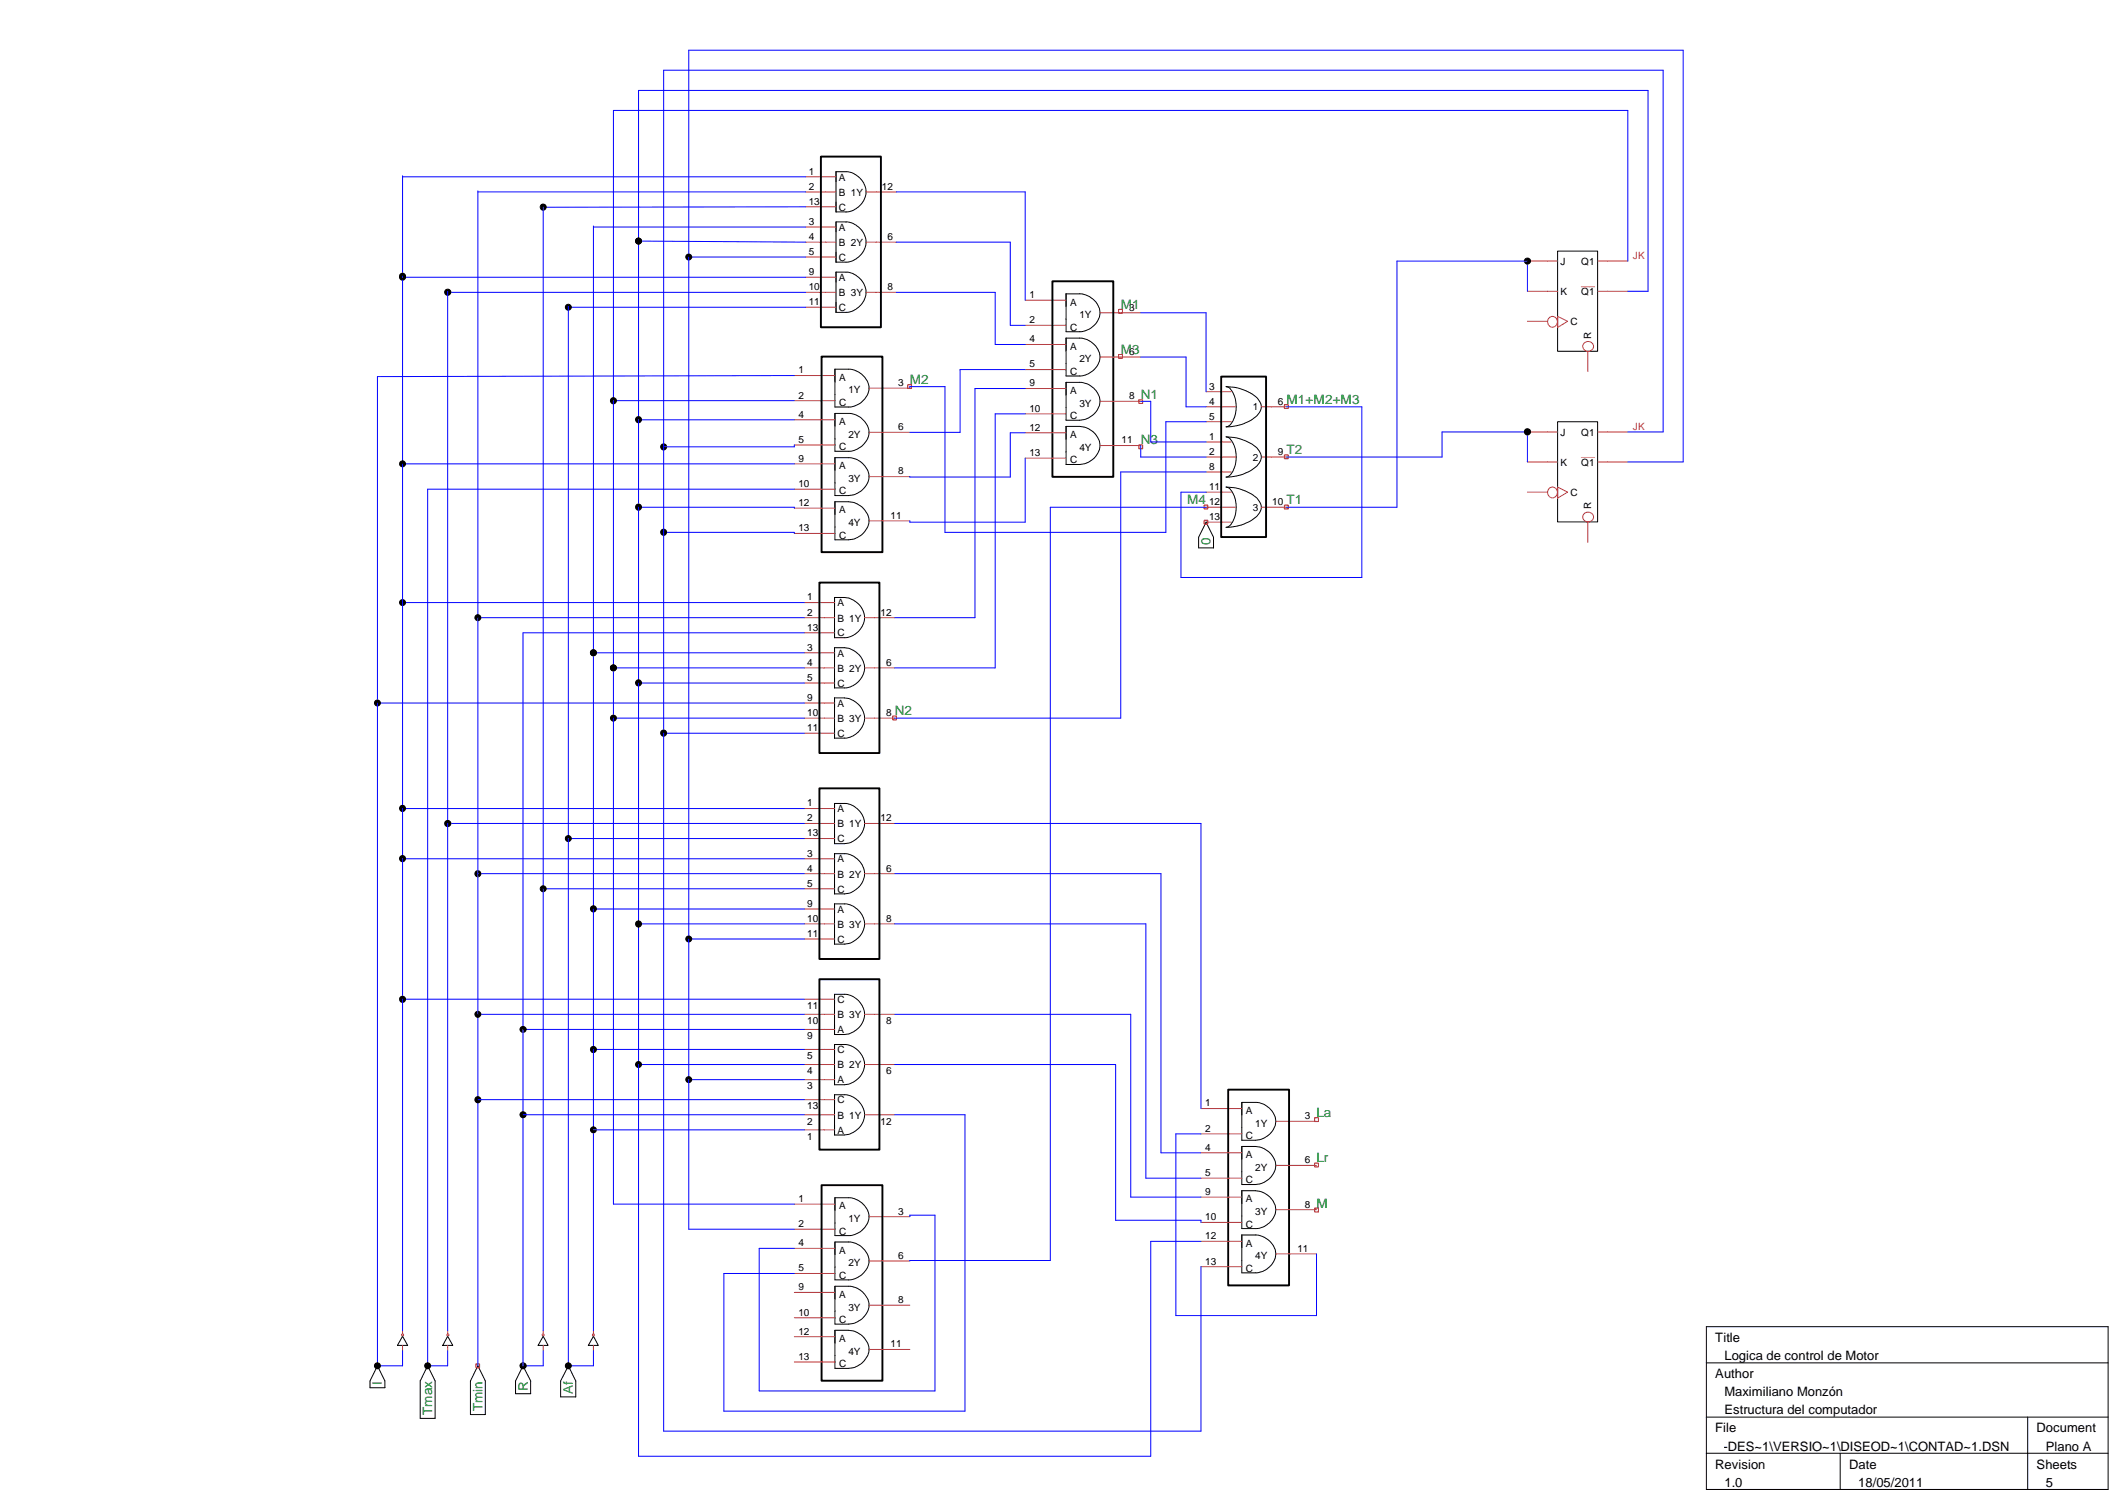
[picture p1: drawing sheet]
<svg xmlns="http://www.w3.org/2000/svg" width="420mm" height="297mm" viewBox="0 0 420 297" stroke-linecap="round" stroke-linejoin="round" font-family="sans-serif">
<g fill="none" stroke="#000" stroke-width=".2">
<path d="M166.3 34.2h2a4 4 0 0 1 3.7 2.6 4 4 0 0 1-1.2 4.3 3.8 3.8 0 0 1-2.5 1.1h-2zM166.3 44.2h2a4 4 0 0 1 3.7 2.6 4 4 0 0 1-1.2 4.3 3.8 3.8 0 0 1-2.5 1.1h-2zM166.3 54.1h2a4 4 0 0 1 3.7 2.7 4 4 0 0 1-1.2 4.3 3.8 3.8 0 0 1-2.5 1h-2zM212.1 58.5h2.7a4.1 4.1 0 0 1 4 4 4.2 4.2 0 0 1-4 3.5h-2.7zM309.9 50h7.9v19.9h-7.9zM166.1 73.4h2.7a4.1 4.1 0 0 1 4 4.4 4.3 4.3 0 0 1-4 3.2h-2.7zM212.1 67.3h2.7a4.1 4.1 0 0 1 4 4 4.2 4.2 0 0 1-4 3.5h-2.7zM212.1 76.1h2.7a4 4 0 0 1 4 4 4.2 4.2 0 0 1-4 3.5h-2.7zM243.9 76.9a9 9 0 0 1 6.4 2.6 2.24 2.24 0 0 1-.5 3.4 9.1 9.1 0 0 1-5.9 2 2.65 2.65 0 0 0 1.8-2.2 5.5 5.5 0 0 0-1.3-5.7zM166.1 82.3h2.7a4.1 4.1 0 0 1 4 4.3 4.3 4.3 0 0 1-4 3.2h-2.7zM166.1 91.1h2.7a4.1 4.1 0 0 1 4 4.3 4.3 4.3 0 0 1-4 3.2h-2.7zM166.1 99.8h2.7a4.1 4.1 0 0 1 4 4.4 4.3 4.3 0 0 1-4 3.2h-2.7z"/>
<path d="M212.1 84.8h2.7a4 4 0 0 1 3.9 4.7 4.4 4.4 0 0 1-3.9 2.9h-2.7zM243.9 86.9a9 9 0 0 1 6.4 2.6 2.24 2.24 0 0 1-.5 3.4 9.1 9.1 0 0 1-5.9 2 2.65 2.65 0 0 0 1.8-2.2 5.5 5.5 0 0 0-1.3-5.7zM243.9 96.9a9 9 0 0 1 6.4 2.5 2.24 2.24 0 0 1-.5 3.5 9.1 9.1 0 0 1-5.9 2 2.65 2.65 0 0 0 1.8-2.2 5.5 5.5 0 0 0-1.3-5.7zM309.9 83.9h7.9v19.9h-7.9zM166 118.9h2a4 4 0 0 1 3.7 2.6 4 4 0 0 1-1.2 4.4 4.1 4.1 0 0 1-2.5 1h-2zM239.9 103.9l1.5 3v2.1h-2.9v-2.1zM166 128.9h2a4 4 0 0 1 3.7 2.6 4 4 0 0 1-1.2 4.3 4.1 4.1 0 0 1-2.5 1.1h-2zM166 138.9h2a4 4 0 0 1 3.7 2.6 4 4 0 0 1-1.2 4.3 4.1 4.1 0 0 1-2.5 1.1h-2zM166 159.9h2a3.9 3.9 0 0 1 3.7 2.6 3.9 3.9 0 0 1-1.2 4.3 3.8 3.8 0 0 1-2.5 1.1h-2zM166 169.8h2a3.9 3.9 0 0 1 3.7 2.6 3.9 3.9 0 0 1-1.2 4.4 3.8 3.8 0 0 1-2.5 1h-2zM166 179.8h2a3.9 3.9 0 0 1 3.7 2.6 3.9 3.9 0 0 1-1.2 4.4 3.8 3.8 0 0 1-2.5 1h-2zM166 197.8h2a3.9 3.9 0 0 1 3.9 3.2 3.9 3.9 0 0 1-2.5 4.4l-.5 .3-.9 .1h-2z"/>
<path d="M166 207.8h2a3.9 3.9 0 0 1 3.9 3.2 3.9 3.9 0 0 1-2.5 4.4l-.5 .3-.9 .1h-2zM166 217.8h2a3.9 3.9 0 0 1 3.9 3.2 3.9 3.9 0 0 1-2.5 4.4l-.5 .3-.9 .1h-2zM247 219.3h2.8a4 4 0 0 1 4 4.1 4.2 4.2 0 0 1-4 3.5h-2.8zM166.1 238.3h2.7a4.1 4.1 0 0 1 4 4.3 4.3 4.3 0 0 1-4 3.2h-2.7zM247 228.1h2.8a4 4 0 0 1 3.9 4.6 4.4 4.4 0 0 1-3.9 3h-2.8zM247 236.9h2.8a4.1 4.1 0 0 1 4 4.1 4.1 4.1 0 0 1-4 3.4h-2.8zM166.1 247.1h2.7a4.1 4.1 0 0 1 4 4.3 4.3 4.3 0 0 1-4 3.2h-2.7zM166.1 255.9h2.7a4.1 4.1 0 0 1 4 4.3 4.3 4.3 0 0 1-4 3.2h-2.7zM247 245.7h2.8a4.1 4.1 0 0 1 4 4.1 4.2 4.2 0 0 1-4 3.4h-2.8zM75.1 271.7l1.5 3v1.4h-3v-1.4zM80.1 265.9l1 1.8h-2zM85.1 271.7l1.5 3v7.5h-3v-7.5z"/>
<path d="M89.1 265.9l1 1.8h-2zM95.1 271.7l1.5 3v6.7h-3v-6.7zM104 271.7l1.6 3v2.6h-3v-2.6zM108.1 265.9l.9 1.8h-2zM113.1 271.7l1.4 3v3.2h-3v-3.2zM118.1 265.9l.9 1.8h-2zM166.1 264.7h2.7a4.1 4.1 0 0 1 4 4.3 4.3 4.3 0 0 1-4 3.2h-2.7zM339.5 263.9h79.9v32.4h-79.9zM339.5 271.1h79.9M339.5 281.9h79.9M339.5 289.1h79.9M366.1 289.1v7.2"/>
<path d="M403.4 281.9v14.4"/>
<circle cx="80.1" cy="54.9" r=".59"/>
<circle cx="80.1" cy="55.2" r=".59"/>
<circle cx="89.1" cy="58.1" r=".62"/>
<circle cx="108.1" cy="41.2" r=".6"/>
<circle cx="127" cy="48" r=".59"/>
<circle cx="137" cy="51.1" r=".59"/>
<circle cx="303.9" cy="51.9" r=".61"/>
<circle cx="113.1" cy="61.1" r=".59"/>
<circle cx="122" cy="79.7" r=".6"/>
<circle cx="80.1" cy="92.3" r=".59"/>
<circle cx="127" cy="83.5" r=".6"/>
<circle cx="132" cy="88.9" r=".6"/>
<circle cx="303.9" cy="85.9" r=".62"/>
<circle cx="80.1" cy="119.9" r=".59"/>
<circle cx="127" cy="100.9" r=".6"/>
<circle cx="132" cy="105.9" r=".6"/>
<circle cx="75.1" cy="139.9" r=".59"/>
<circle cx="95.1" cy="122.9" r=".59"/>
<circle cx="118.1" cy="129.9" r=".59"/>
<circle cx="122" cy="132.9" r=".59"/>
<circle cx="127" cy="135.9" r=".6"/>
<circle cx="122" cy="142.9" r=".59"/>
<circle cx="132" cy="145.8" r=".6"/>
<circle cx="80.1" cy="160.8" r=".6"/>
<circle cx="80.1" cy="170.8" r=".6"/>
<circle cx="89.1" cy="163.8" r=".62"/>
<circle cx="95.1" cy="173.8" r=".6"/>
<circle cx="108.1" cy="176.8" r=".59"/>
<circle cx="113.1" cy="166.8" r=".59"/>
<circle cx="80.1" cy="198.8" r=".6"/>
<circle cx="118" cy="180.8" r=".6"/>
<circle cx="127" cy="183.8" r=".6"/>
<circle cx="137" cy="186.8" r=".59"/>
<circle cx="95.1" cy="218.8" r=".6"/>
<circle cx="95.1" cy="201.8" r=".59"/>
<circle cx="104.1" cy="204.8" r=".61"/>
<circle cx="118" cy="208.8" r=".6"/>
<circle cx="127" cy="211.8" r=".59"/>
<circle cx="137" cy="214.8" r=".59"/>
<circle cx="104.1" cy="221.8" r=".61"/>
<circle cx="118.1" cy="224.8" r=".59"/>
<circle cx="75.1" cy="271.7" r=".59"/>
<circle cx="85.1" cy="271.7" r=".59"/>
<circle cx="104.1" cy="271.7" r=".61"/>
<circle cx="113.1" cy="271.7" r=".59"/>
</g>
<g fill="none" stroke="#f00" stroke-width=".2">
<path d="M180.6 76.5h.7v.8h-.7zM222.5 61.6h.8v.7h-.8zM222.5 70.5h.8v.8h-.8zM226.6 79.5h.7v.8h-.7zM226.6 88.5h.7v.8h-.7zM255.5 80.5h.8v.8h-.8zM255.5 90.5h.8v.8h-.8zM239.6 100.5h.7v.8h-.7zM239.6 103.5h.7v.8h-.7zM255.5 100.5h.8v.8h-.8zM177.6 142.5h.7v.7h-.7zM261.5 222.4h.8v.7h-.8z"/>
<path d="M261.5 231.4h.8v.8h-.8zM261.5 240.4h.8v.7h-.8zM74.7 271.4h.7v.7h-.7zM84.7 271.4h.7v.7h-.7zM94.7 271.4h.7v.7h-.7zM103.7 271.4h.7v.7h-.7zM112.6 271.4h.8v.7h-.8z"/>
</g>
<g fill="none" stroke="#c04040" stroke-width=".2">
<path d="M160.3 38.2h6M160.3 35.2h6M172.3 38.2h6M160.3 48.2h6M160.3 45.2h6M160.3 51.1h6M160.3 58.2h6M160.3 55.2h6M160.3 41.1h6M172.3 48.2h6M172.3 58.2h6M204 59.7h8.1"/>
<path d="M303.9 51.9h6M303.9 58h6M317.9 51.9h5.9M317.9 58h5.9M158 74.7h8.1M158 79.7h8.1M160.3 61.1h6M172.9 77.2h8.1M204 64.7h8.1M204 68.5h8.1M204 73.5h8.1M204 77.3h8.1"/>
<path d="M218.9 62.2h8M218.9 71h8M218.9 79.8h8M239.9 77.9h5M303.9 63.9h4M308.2 63.3a1.01 1.01 0 0 1 1.3 0 1.01 1.01 0 0 1 .1 1.4 1.01 1.01 0 0 1-1.3 .2 1.17 1.17 0 0 1-.1-1.6zM309.9 62.9l2 1-2 1.3zM315.2 68.2a1.05 1.05 0 0 1 1.5-.1 1.05 1.05 0 0 1 0 1.6 1.05 1.05 0 0 1-1.5-.1 .92 .92 0 0 1 0-1.4zM315.9 69.9v4M158 83.5h8.1M158 88.5h8.1M158 92.3h8.1"/>
<path d="M158 97.3h8.1M172.9 86h8.1M172.9 94.8h8.1M204 82.3h8.1M204 86.1h8.1M204 91.1h8.1M218.9 88.6h8M239.9 80.9h6M239.9 83.9h5M239.9 90.9h6M239.9 93.9h5M239.9 87.9h5"/>
<path d="M239.9 97.9h5M250.9 80.9h5M250.9 90.9h5M303.9 97.9h4M303.9 85.9h6M303.9 91.9h6M308.2 97.2a1.01 1.01 0 0 1 1.3 .1 1.01 1.01 0 0 1 .1 1.3 1.01 1.01 0 0 1-1.3 .2 1.17 1.17 0 0 1-.1-1.6zM309.9 96.9l2 1-2 1.2zM317.9 85.9h5.9M317.9 91.9h5.9M158 101.1h8.1M158 106.1h8.1"/>
<path d="M160 119.9h6M172.9 103.6h8.1M239.9 100.9h6M239.9 103.9h5M250.9 100.9h5M315.2 102.2a1.05 1.05 0 0 1 1.5-.1 1.05 1.05 0 0 1 0 1.5 1.05 1.05 0 0 1-1.5-.1 .92 .92 0 0 1 0-1.3zM315.9 103.9v4M160 132.9h6M160 129.9h6M160 135.9h6M160 139.9h6M160 122.9h6"/>
<path d="M160 125.9h6M172 132.9h6M172 122.9h6M160 142.9h6M160 145.9h6M172 142.9h6M160 173.8h6M160 170.9h6M160 176.8h6M160 163.8h6M160 160.9h6M160 166.8h6"/>
<path d="M172 173.8h6M172 163.8h6M160 198.8h6M160 183.8h6M160 180.8h6M160 186.8h6M172 183.8h6M160 211.8h6M160 214.8h6M160 208.8h6M160 201.8h6M160 204.8h6"/>
<path d="M160 218.8h6M172 211.8h6M172 201.8h6M158 239.6h8.1M160 221.8h6M160 224.8h6M172 221.8h6M238.9 220.6h8.1M238.9 225.6h8.1M238.9 229.4h8.1M238.9 234.4h8.1M238.9 238.2h8.1"/>
<path d="M253.8 223.1h8.1M253.8 231.9h8.1M158 244.6h8.1M158 248.4h8.1M158 253.4h8.1M158 257.1h8.1M172.9 242.1h8.1M172.9 250.9h8.1M172.9 259.7h8.1M238.9 243.2h8.1M238.9 247h8.1M238.9 252h8.1"/>
<path d="M253.8 240.7h8.1M253.8 249.5h8.1M79.9 265.4h.3v.3h-.3zM80.1 264.8v.6M80.1 267.7v1M88.9 265.4h.3v.3h-.3zM89.1 264.8v.6M89.1 267.7v1M107.9 265.4h.3v.3h-.3zM108.1 264.8v.6M108.1 267.7v1M117.9 265.4h.3v.3h-.3z"/>
<path d="M118.1 264.8v.6M118.1 267.7v1M158 262.2h8.1M158 265.9h8.1M158 271h8.1M172.9 268.5h8.1"/>
</g>
<path d="M163.3 31.2h11.9v33.9h-11.9zM209.4 56h12.1v38.9h-12.1zM163.4 71h12.1v38.9h-12.1zM242.9 74.9h9v31.9h-9zM163 115.9h12v33.9h-12zM163 156.8h12v34h-12zM163 194.8h12v33.9h-12zM244.3 216.8h12.1v38.9h-12.1zM163.4 235.8h12.1v38.9h-12.1z" fill="none" stroke="#000" stroke-width=".38"/>
<g fill="none" stroke="#00f" stroke-width=".2">
<path d="M80.1 35v229.8M80.1 35.2h80.2M95.1 38.2h65.2M95.1 38v233.7M178.3 38.2h25.7v21.5M80.1 55.2h80.2M89.1 58v206.8M89.1 58.2h71.2M108.1 41v223.8M118.1 45v219.8M118.1 45.2h42.2M127 48h.1"/>
<path d="M127 48l33.3 .2M137 51.1h23.3M160.3 41.1l-52.2 .1M178.3 48.2h22.7v16.5h3M178.3 58.2h19.7v10.3h6M303.9 58v-6.1h-26v49h-22M323.8 51.9v-29.9h-201.8v217.6h36M323.8 58h4.1v-40h-200.9v271.7h101.9v-42.7h10M113.1 61v210.7h5v-3M113.1 61.1h47.2M122 79.7h36M158 74.7l-82.9 .2v196.8h5v-3"/>
<path d="M181 77.2v-.3h7v29h43.9v-22h8M204 73.5h-13v12.5h-10M204 77.3h-10v45.6h-16M226.9 62.2h13v15.7M226.9 71h9.1v9.9h3.9M226.9 79.8h2v8.1h11M80.1 92.3h77.9M127 83.5h31M158 97.3h-72.9v174.4h4v-3M158 88.5v.4h-26M204 91.1v12.8h-23v-.3M204 86.1h-3v8.8l-20-.1"/>
<path d="M204 82.3h-6v50.6h-20M226.9 88.6v2.3h13M239.9 93.9h-16.9v49h-45M255.9 90.9h31v-5h17v6M255.9 80.9h15v34h-36v-17h5M323.8 85.9h7.1v-71.9h-198.9v270.7h106.9v-32.7M323.8 91.9h11v-81.9h-197.8v234.6h21M80.1 119.9h79.9M127 100.9h31v.2M132 105.9h26v.2M239.9 100.9h-31v149.9l-27.9 .1M75.1 139.9h84.9"/>
<path d="M95.1 122.9h64.9M118.1 129.9h41.9M122 132.9h38M127 135.9h33M160 125.9h-56v145.8h4.1v-3M122 142.9h38M132 145.9h28M80.1 160.9h79.9M80.1 170.9h79.9M89.1 163.8h70.9M95.1 173.8h64.9M108.1 176.8h51.9"/>
<path d="M113.1 166.8h46.9M178 163.8h60.9v56.8M178 173.8h53v55.6h7.9M80.1 198.8h79.9M118.1 180.8h41.9M127 183.8h33M137 186.8h23M178 183.8h50v50.6h10.9M95.1 201.8h64.9M95.1 218.8h64.9M104 204.8h56M118.1 208.8h41.9"/>
<path d="M127 211.8h33M137 214.8h23M178 211.8h43.9v31h17v.4M178 201.8h46.9v36.4h14M104 221.8h56M118.1 224.8h41.9M178 221.8h14v59h-48v-27.4h14M238.9 225.6h-5v36.1h28v-12.2M181 242.1v-.3h5v34.9h-35v-28.3h7"/>
</g>
<path d="M314.6 57.1h2.6M314.6 91h2.6" fill="none" stroke="#ff7f7f" stroke-width=".2"/>
<g fill="#000">
<circle cx="80.1" cy="54.9" r=".59"/>
<circle cx="80.1" cy="55.2" r=".59"/>
<circle cx="89.1" cy="58.1" r=".62"/>
<circle cx="108.1" cy="41.2" r=".6"/>
<circle cx="127" cy="48" r=".59"/>
<circle cx="137" cy="51.1" r=".59"/>
<circle cx="303.9" cy="51.9" r=".61"/>
<circle cx="113.1" cy="61.1" r=".59"/>
<circle cx="122" cy="79.7" r=".6"/>
<circle cx="80.1" cy="92.3" r=".59"/>
<circle cx="127" cy="83.5" r=".6"/>
<circle cx="132" cy="88.9" r=".6"/>
<circle cx="303.9" cy="85.9" r=".62"/>
<circle cx="80.1" cy="119.9" r=".59"/>
<circle cx="127" cy="100.9" r=".6"/>
<circle cx="132" cy="105.9" r=".6"/>
<circle cx="75.1" cy="139.9" r=".59"/>
<circle cx="95.1" cy="122.9" r=".59"/>
<circle cx="118.1" cy="129.9" r=".59"/>
<circle cx="122" cy="132.9" r=".59"/>
<circle cx="127" cy="135.9" r=".6"/>
<circle cx="122" cy="142.9" r=".59"/>
<circle cx="132" cy="145.8" r=".6"/>
<circle cx="80.1" cy="160.8" r=".6"/>
<circle cx="80.1" cy="170.8" r=".6"/>
<circle cx="89.1" cy="163.8" r=".62"/>
<circle cx="95.1" cy="173.8" r=".6"/>
<circle cx="108.1" cy="176.8" r=".59"/>
<circle cx="113.1" cy="166.8" r=".59"/>
<circle cx="80.1" cy="198.8" r=".6"/>
<circle cx="118" cy="180.8" r=".6"/>
<circle cx="127" cy="183.8" r=".6"/>
<circle cx="137" cy="186.8" r=".59"/>
<circle cx="95.1" cy="218.8" r=".6"/>
<circle cx="95.1" cy="201.8" r=".59"/>
<circle cx="104.1" cy="204.8" r=".61"/>
<circle cx="118" cy="208.8" r=".6"/>
<circle cx="127" cy="211.8" r=".59"/>
<circle cx="137" cy="214.8" r=".59"/>
<circle cx="104.1" cy="221.8" r=".61"/>
<circle cx="118.1" cy="224.8" r=".59"/>
<circle cx="75.1" cy="271.7" r=".59"/>
<circle cx="85.1" cy="271.7" r=".59"/>
<circle cx="104.1" cy="271.7" r=".61"/>
<circle cx="113.1" cy="271.7" r=".59"/>
</g>
<g font-size="2.6" fill="#008020">
<text x="223" y="61.4">M1</text>
<text x="223" y="70.4">M3</text>
<text x="181" y="76.4">M2</text>
<text x="226.9" y="79.4">N1</text>
<text x="255.9" y="80.4">M1+M2+M3</text>
<text x="226.9" y="88.3">N3</text>
<text x="255.9" y="90.4">T2</text>
<text x="236.2" y="100.4">M4</text>
<text x="255.9" y="100.4">T1</text>
<text x="240.8" y="108.4" transform="rotate(-90 240.8 108.4)">0</text>
<text x="178" y="142.3">N2</text>
<text x="261.9" y="222.2">La</text>
<text x="261.9" y="231.2">Lr</text>
<text x="261.9" y="240.2">M</text>
<text x="76" y="275.5" transform="rotate(-90 76 275.5)">I</text>
<text x="86" y="281.6" transform="rotate(-90 86 281.6)">Tmax</text>
<text x="96" y="280.8" transform="rotate(-90 96 280.8)">Tmin</text>
<text x="105" y="276.7" transform="rotate(-90 105 276.7)">R</text>
<text x="113.9" y="277.3" transform="rotate(-90 113.9 277.3)">Af</text>
</g>
<g font-size="2.6">
<text x="341.2" y="267">Title</text>
<text x="341.2" y="274.2">Author</text>
<text x="343.1" y="270.6">Logica de control de Motor</text>
<text x="343.1" y="277.8">Maximiliano Monzón</text>
<text x="343.1" y="281.4">Estructura del computador</text>
<text x="341.2" y="285">File</text>
<text x="405.2" y="285">Document</text>
<text x="273.8" y="288.6">C:\DOCUME~1\monzonm\Desktop\Facultad\ESTRUC~1\TP-DES~1\VERSIO~1\DISEOD~1\CONTAD~1.DSN</text>
<text x="341.2" y="292.2">Revision</text>
<text x="367.9" y="292.2">Date</text>
<text x="405.2" y="292.2">Sheets</text>
<text x="407" y="288.6">Plano A</text>
<text x="343.1" y="295.8">1.0</text>
<text x="369.7" y="295.8">18/05/2011</text>
<text x="407" y="295.8">5</text>
</g>
<g font-size="2">
<text x="160.9" y="34.8">1</text>
<text x="166.9" y="35.9">A</text>
<text x="160.9" y="37.8">2</text>
<text x="160.9" y="40.7">13</text>
<text x="166.9" y="38.9">B 1Y</text>
<text x="166.9" y="41.9">C</text>
<text x="175.5" y="37.8">12</text>
<text x="160.9" y="47.8">4</text>
<text x="160.9" y="44.7">3</text>
<text x="166.9" y="45.9">A</text>
<text x="176.6" y="47.8">6</text>
<text x="160.9" y="50.7">5</text>
<text x="166.9" y="48.9">B 2Y</text>
<text x="166.9" y="51.9">C</text>
<text x="310.5" y="52.7">J</text>
<text x="314.6" y="52.7">Q1</text>
<text x="160.9" y="57.7">10</text>
<text x="160.9" y="54.7">9</text>
<text x="166.9" y="58.9">B 3Y</text>
<text x="166.9" y="55.9">A</text>
<text x="176.6" y="57.7">8</text>
<text x="204.8" y="59.3">1</text>
<text x="310.5" y="58.7">K</text>
<text x="314.6" y="58.7">Q1</text>
<text x="160.9" y="60.7">11</text>
<text x="166.9" y="61.9">C</text>
<text x="204.8" y="64.3">2</text>
<text x="212.9" y="60.8">A</text>
<text x="212.9" y="65.8">C</text>
<text x="214.7" y="63.3">1Y</text>
<text x="224.6" y="61.8">3</text>
<text x="312.5" y="64.7">C</text>
<text x="204.8" y="68.1">4</text>
<text x="212.9" y="69.6">A</text>
<text x="224.6" y="70.6">6</text>
<text x="316.6" y="67.4" transform="rotate(-90 316.6 67.4)">R</text>
<text x="158.8" y="74.3">1</text>
<text x="167" y="75.8">A</text>
<text x="178.7" y="76.8">3</text>
<text x="204.8" y="73.1">5</text>
<text x="204.8" y="76.9">9</text>
<text x="212.9" y="74.6">C</text>
<text x="214.7" y="72.1">2Y</text>
<text x="240.5" y="77.5">3</text>
<text x="158.8" y="79.3">2</text>
<text x="158.8" y="83.1">4</text>
<text x="167" y="80.8">C</text>
<text x="168.8" y="78.3">1Y</text>
<text x="204.8" y="81.9">10</text>
<text x="212.9" y="78.4">A</text>
<text x="212.9" y="83.4">C</text>
<text x="214.7" y="80.9">3Y</text>
<text x="224.6" y="79.4">8</text>
<text x="240.5" y="83.5">5</text>
<text x="240.5" y="80.5">4</text>
<text x="249.2" y="81.7">1</text>
<text x="254.2" y="80.5">6</text>
<text x="158.8" y="88.1">5</text>
<text x="167" y="84.6">A</text>
<text x="167" y="89.6">C</text>
<text x="168.8" y="87.1">2Y</text>
<text x="178.7" y="85.6">6</text>
<text x="204.8" y="85.7">12</text>
<text x="212.9" y="87.2">A</text>
<text x="214.7" y="89.7">4Y</text>
<text x="223.1" y="88.2">11</text>
<text x="240.5" y="87.5">1</text>
<text x="310.5" y="86.7">J</text>
<text x="314.6" y="86.7">Q1</text>
<text x="158.8" y="91.9">9</text>
<text x="167" y="93.3">A</text>
<text x="168.8" y="95.9">3Y</text>
<text x="178.7" y="94.4">8</text>
<text x="204.8" y="90.7">13</text>
<text x="212.9" y="92.2">C</text>
<text x="240.5" y="93.5">8</text>
<text x="240.5" y="90.5">2</text>
<text x="249.2" y="91.7">2</text>
<text x="254.2" y="90.5">9</text>
<text x="310.5" y="92.7">K</text>
<text x="314.6" y="92.7">Q1</text>
<text x="158.8" y="96.9">10</text>
<text x="158.8" y="100.7">12</text>
<text x="167" y="98.4">C</text>
<text x="240.5" y="100.5">12</text>
<text x="240.5" y="97.5">11</text>
<text x="249.2" y="101.6">3</text>
<text x="253.1" y="100.5">10</text>
<text x="312.5" y="98.7">C</text>
<text x="316.6" y="101.3" transform="rotate(-90 316.6 101.3)">R</text>
<text x="158.8" y="105.7">13</text>
<text x="167" y="102.2">A</text>
<text x="167" y="107.2">C</text>
<text x="168.8" y="104.7">4Y</text>
<text x="177.2" y="103.2">11</text>
<text x="240.5" y="103.5">13</text>
<text x="160.6" y="119.5">1</text>
<text x="160.6" y="122.5">2</text>
<text x="160.6" y="125.5">13</text>
<text x="166.6" y="123.7">B 1Y</text>
<text x="166.6" y="120.6">A</text>
<text x="175.2" y="122.5">12</text>
<text x="160.6" y="129.5">3</text>
<text x="166.6" y="130.6">A</text>
<text x="166.6" y="126.6">C</text>
<text x="160.6" y="132.5">4</text>
<text x="160.6" y="135.5">5</text>
<text x="166.6" y="133.6">B 2Y</text>
<text x="166.6" y="136.6">C</text>
<text x="176.3" y="132.5">6</text>
<text x="160.6" y="142.5">10</text>
<text x="160.6" y="139.4">9</text>
<text x="166.6" y="143.6">B 3Y</text>
<text x="166.6" y="140.6">A</text>
<text x="176.3" y="142.5">8</text>
<text x="160.6" y="145.5">11</text>
<text x="166.6" y="146.6">C</text>
<text x="160.6" y="160.4">1</text>
<text x="166.6" y="161.6">A</text>
<text x="160.6" y="163.4">2</text>
<text x="160.6" y="166.4">13</text>
<text x="166.6" y="164.6">B 1Y</text>
<text x="166.6" y="167.6">C</text>
<text x="175.2" y="163.4">12</text>
<text x="160.6" y="173.4">4</text>
<text x="160.6" y="170.4">3</text>
<text x="166.6" y="171.6">A</text>
<text x="176.3" y="173.4">6</text>
<text x="160.6" y="176.4">5</text>
<text x="166.6" y="174.6">B 2Y</text>
<text x="166.6" y="177.6">C</text>
<text x="160.6" y="183.4">10</text>
<text x="160.6" y="180.4">9</text>
<text x="166.6" y="184.6">B 3Y</text>
<text x="166.6" y="181.6">A</text>
<text x="176.3" y="183.4">8</text>
<text x="160.6" y="186.4">11</text>
<text x="166.6" y="187.6">C</text>
<text x="160.6" y="203.8">10</text>
<text x="160.6" y="200.7">11</text>
<text x="166.6" y="202.6">B 3Y</text>
<text x="166.6" y="199.6">C</text>
<text x="176.3" y="203.8">8</text>
<text x="160.6" y="206.8">9</text>
<text x="166.6" y="209.5">C</text>
<text x="166.6" y="205.6">A</text>
<text x="160.6" y="213.7">4</text>
<text x="160.6" y="210.7">5</text>
<text x="166.6" y="212.6">B 2Y</text>
<text x="166.6" y="215.6">A</text>
<text x="176.3" y="213.7">6</text>
<text x="160.6" y="216.7">3</text>
<text x="160.6" y="220.7">13</text>
<text x="166.6" y="219.5">C</text>
<text x="239.8" y="220.1">1</text>
<text x="247.9" y="221.6">A</text>
<text x="160.6" y="223.7">2</text>
<text x="160.6" y="226.7">1</text>
<text x="166.6" y="222.5">B 1Y</text>
<text x="166.6" y="225.6">A</text>
<text x="175.2" y="223.7">12</text>
<text x="239.8" y="225.2">2</text>
<text x="247.9" y="226.7">C</text>
<text x="249.7" y="224.2">1Y</text>
<text x="259.6" y="222.7">3</text>
<text x="239.8" y="228.9">4</text>
<text x="239.8" y="234">5</text>
<text x="247.9" y="230.4">A</text>
<text x="249.7" y="233">2Y</text>
<text x="259.6" y="231.4">6</text>
<text x="158.8" y="239.1">1</text>
<text x="239.8" y="237.7">9</text>
<text x="247.9" y="235.5">C</text>
<text x="247.9" y="239.2">A</text>
<text x="158.8" y="244.1">2</text>
<text x="167" y="240.6">A</text>
<text x="167" y="245.6">C</text>
<text x="168.8" y="243.1">1Y</text>
<text x="178.7" y="241.6">3</text>
<text x="239.8" y="242.8">10</text>
<text x="247.9" y="244.3">C</text>
<text x="249.7" y="241.7">3Y</text>
<text x="259.6" y="240.2">8</text>
<text x="158.8" y="247.9">4</text>
<text x="167" y="249.4">A</text>
<text x="168.8" y="251.9">2Y</text>
<text x="178.7" y="250.4">6</text>
<text x="239.8" y="246.5">12</text>
<text x="239.8" y="251.6">13</text>
<text x="247.9" y="248">A</text>
<text x="249.7" y="250.5">4Y</text>
<text x="258.1" y="249">11</text>
<text x="158.8" y="252.9">5</text>
<text x="158.8" y="256.7">9</text>
<text x="167" y="254.4">C</text>
<text x="247.9" y="253.1">C</text>
<text x="158.8" y="261.7">10</text>
<text x="167" y="258.2">A</text>
<text x="167" y="263.2">C</text>
<text x="168.8" y="260.7">3Y</text>
<text x="178.7" y="259.2">8</text>
<text x="158.8" y="265.5">12</text>
<text x="167" y="267">A</text>
<text x="168.8" y="269.5">4Y</text>
<text x="177.2" y="268.1">11</text>
<text x="158.8" y="270.6">13</text>
<text x="167" y="272">C</text>
</g>
<g font-size="2" fill="#c04040">
<text x="324.9" y="51.5">JK</text>
<text x="324.9" y="85.5">JK</text>
</g>
</svg>
